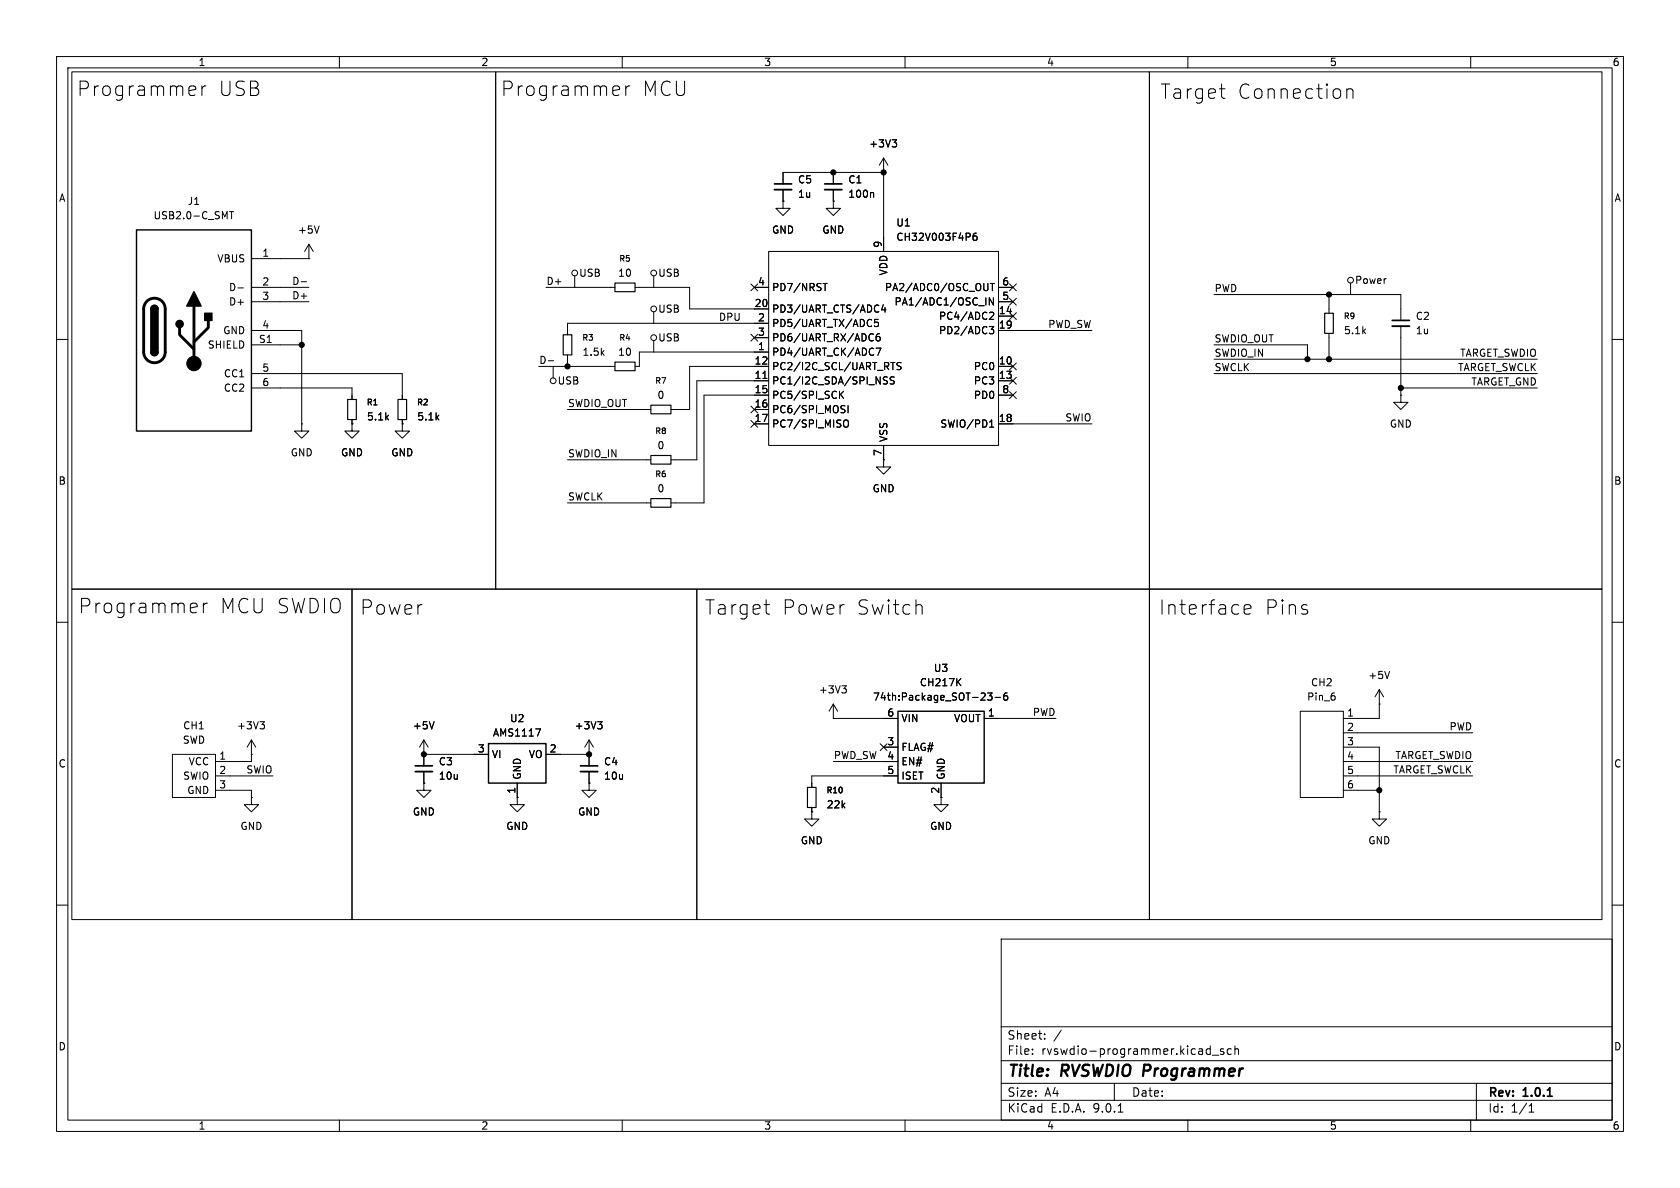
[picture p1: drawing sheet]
<svg xmlns="http://www.w3.org/2000/svg" width="297mm" height="210mm" viewBox="0 0 297 210" stroke-linecap="round" stroke-linejoin="round" font-family="sans-serif">
<g fill="none" stroke="#000" stroke-width=".18">
<path d="M10 10h277v190h-277zM12 12h273v186h-273zM12.7 12.7h74.9v91.4h-74.9zM34.2 15.2l.3 .1 .1 .5-1.2 .2M34.5 16.8l-.3 .1M35.7 15.2v1.7M36.4 15.2a.65 .65 0 0 0-.7 .5M60 10v2M87.6 12.7h115.6v91.4h-115.6zM109.2 15.2l.2 .1 .1 .5-1.2 .2M109.4 16.8l-.2 .1M110 10v2"/>
<path d="M110.6 15.2v1.7M111.4 15.2a.65 .65 0 0 0-.8 .5M160 10v2M203.2 12.7h80v91.4h-80zM210 10v2M215.6 15.7h1M216.3 17.4h.3M238.1 15.9a.63 .63 0 0 1 1.1 .2v1.3M238.1 15.7v1.7M260 10v2M40.6 37.4h.7M40.9 37.4v1.3"/>
<path d="M56.4 39.9l-.4 1.3M138.4 35.6v1.2h1.3l-1.3 1.3-1.2-1.3h1.2M138.4 35.6h.1M138.4 33.5v2.1M147.3 35.6v1.2h1.3l-1.3 1.3-1.3-1.3h1.3M147.3 35.6h.1M147.3 30.5v2M147.3 33.5v2.1M154.3 34l.1 .2v.7M156.2 30.5h.1M156.2 27.9v16.6M156.2 30.5h-17.8v2"/>
<path d="M156.2 27.9l-.8 1.3M156.2 27.9l.8 1.3M157.7 24.7h.8l-.4 .5M158.3 25.2l.2 .2v.3l-.2 .3M42.1 50.9h.9M44.4 50.8h10.2M44.4 53.3h10.2M44.4 58.4h8.9v16.5M44.4 45.7h10.2M53.2 49.8h1M54.6 45.7h.1M54.6 43.2l-.8 1.3"/>
<path d="M54.6 43.2l.8 1.3M54.6 43.2v2.5M96.5 50.8h12.2M101.6 48.8v2M112.3 50.8h9.6v3.8h14M115.6 48.8v2M115.6 55.1v2.1M132.7 50.2l1.3 1.2M132.7 59.1l1.3 1.2M133.3 50.8h2.6M133.3 59.7h2.6M134 50.2l-1.3 1.2"/>
<path d="M134 59.1l-1.3 1.2M135.9 44.5h40.6v34.2h-40.6zM135.9 57.2h-35.6v2M145.5 50.1h.7M145.9 50.1v1.3M154.3 59.1h.1M155.2 56.5h-.6v.6l.2-.2 .4 .1 .1 .2-.1 .4-.1 .1-.5-.1M155.5 59l-.4 .1a.86 .86 0 0 0 0 1.2l.4-.2 .1-.4-.2-.2h-.4l-.1 .2M156.2 53.9l-.3 .9h.7M156.5 54.3v.9M172.6 41.2l-.3 .1a.86 .86 0 0 0 0 1.2l.4-.1v-.5l-.2-.2-.4 .1-.1 .1M174.3 52.6v1.3"/>
<path d="M174.7 50.1v1l-.2 .2M174.9 57.7h.8l-.4 .5 .3 .1 .1 .5-.3 .2h-.3M175 55.3l.4-.1 .3 .4-.8 .9h.8M175.1 50.1h.7M175.4 50.1v1.3M175.6 52.6v1.3l-.7-1.3v1.3M176.5 50.8h2.6M176.5 53.3h2.6M176.5 55.9h2.6M176.5 58.4h16.5M178.5 50.2l1.2 1.2M178.5 55.3l1.2 1.2"/>
<path d="M178.5 52.7l1.2 1.2M179.7 50.2l-1.2 1.2M179.7 55.3l-1.2 1.2M179.7 52.7l-1.2 1.2M214.6 52.1h33v4.5M234.9 52.1v3.3M234.9 58.9v4.6M238.8 50v2.1M247.6 57.7v12.2M10 60h2M44.4 61h8.9M44.4 66h26.7v4.6"/>
<path d="M44.4 68.6h17.8v2M53.3 74.9v1.3h1.3l-1.3 1.3-1.2-1.3h1.2M53.3 74.9h.1M62.2 74.9v1.3h1.3l-1.3 1.3-1.2-1.3h1.2M62.2 74.9h.1M62.2 74.2v.7M71.1 74.9v1.3h1.3l-1.3 1.3-1.3-1.3h1.3M71.1 74.9h.1M71.1 74.2v.7M95.2 64.8h13.5M96.9 63.8h1M97.8 64.8v2"/>
<path d="M100.3 72.4h14.8M100.3 62.7v2.1M115.6 60.2v2M132.7 74.3l1.3 1.2M132.7 71.8l1.3 1.2M133.3 72.4h2.6M133.3 74.9h2.6M134 74.3l-1.3 1.2M134 71.8l-1.3 1.2M134.9 66.9h.7M135.9 67.3h-12.7v14h-4.6M135.9 62.2h-22.9v2.6h-.7"/>
<path d="M135.9 64.8h-14v7.6h-3.3M135.9 69.9h-11.4v19h-5.9M148.6 69.7l.5 .7M148.9 71.7l.5 .1M149.1 69.2l-.7 .7M149.1 72.4l.3 .2-.3 .4M149.2 74.4l.2-.2a.43 .43 0 0 1 .6 .5v.4a.43 .43 0 0 1-.3 .4 .43 .43 0 0 1-.5-.2M149.9 71.7v1.3M154.2 61.5l.3 .2M154.4 60.1l-.1 .1M154.5 62.7l-.3 .1M154.9 61.5h.8l-.5 1.3"/>
<path d="M156.2 67l.7 .5-.3 .4-.4-.1M156.2 78.7v2.6M156.9 66.7l-.5-.1-.2 .3M157.5 64.1h.7M158.1 66.7l-.5-.1-.2 .1v.4l.6 .2 .1 .3-.3 .3-.4-.1M159.3 64.1h-.5l-.2 .1v.4l.6 .2 .1 .3-.2 .2h-.5M175 75.5h.7M175 74.6l.3-.4v1.3M176.5 64.8h2.6M176.5 67.3h2.6M176.5 69.9h2.6M176.5 74.9h16.5"/>
<path d="M178.5 69.2l1.2 1.3M178.5 66.7l1.2 1.2M178.5 64.2l1.2 1.2M179.7 69.2l-1.2 1.3M179.7 66.7l-1.2 1.2M179.7 64.2l-1.2 1.2M214.6 61h16.5v2.5M214.6 66h57.2M214.6 63.5h57.2M247.6 69.9v1.2h1.3l-1.3 1.3-1.2-1.3h1.2M247.6 69.9h.1M247.6 68.6h24.2"/>
<path d="M285 60h2M100.3 81.3h14.8M100.3 88.9h14.8M156.2 81.3v1.3h1.3l-1.3 1.2-1.3-1.2h1.3M156.2 81.3h.1M10 110h2M12.7 104.1h49.5v58.5h-49.5zM34.5 106.6l.2 .1 .2 .5-1.2 .3M34.7 108.2l-.2 .1M36 106.6v1.7M36.7 106.6a.65 .65 0 0 0-.7 .5M62.2 104.1h61v58.5h-61z"/>
<path d="M123.2 104.1h80v58.5h-80zM135.1 106.9h1M135.8 108.6h.3M162.3 106.9l.6 .1 .1 .2v1.4M169.9 120l-.7 .7M203.2 104.1h80v58.5h-80zM219.9 107.7l1.3-.2-.2-.5-.7-.1-.4 .3v1l.2 .3 .2 .1 .7-.1M245.7 118.7l-.5 1.3M285 110h2M30.5 133.4h7.6v7.6h-7.6zM38.1 139.7h6.3v1.3M38.1 137.2h10.2"/>
<path d="M44.4 133.4h.1M44.4 130.8l-.7 1.3M44.4 130.8l.8 1.3M44.4 130.8v3.8h-6.3M46 127.6h.7l-.4 .5M46.5 128.1l.2 .2v.3l-.2 .2M74.9 138.4v1.3h1.3l-1.3 1.3-1.2-1.3h1.2M74.9 138.4h.1M74.9 133.4h.1M74.9 133.4h11.5M74.9 130.8v4.6M74.9 136.4v2"/>
<path d="M74.9 130.8l-.7 1.3M74.9 130.8l.8 1.3M76.7 127.6l-.4 1.2M91.4 138.4v2.6M94.7 128.8h.9l-.6 1.3M96.5 133.4h7.6M104.1 138.4v1.3h1.3l-1.3 1.3-1.2-1.3h1.2M104.1 138.4h.1M104.1 133.4h.1M104.1 130.8v4.6M104.1 136.4v2M104.1 130.8l-.7 1.3"/>
<path d="M104.1 130.8l.8 1.3M105.7 127.6h.7l-.4 .5M106.2 128.1l.2 .2v.3l-.2 .2M147.3 127h.1M147.3 124.5v2.5M147.3 127h11.4M147.3 134.6h11.4M147.3 124.5l-.7 1.2M147.3 124.5l.8 1.2M148.8 121.2h.8l-.4 .5M149.4 121.7l.2 .3v.3l-.2 .2M155.6 131.5l1.2 1.2"/>
<path d="M156.2 132.1h2.5M156.8 131.5l-1.2 1.2M158.7 137.2h-15.2v2M166.4 138.4v3.8h1.2l-1.2 1.3-1.3-1.3h1.3M169.3 120.5l.6 .7M174 127h12.7M174.6 122.5h.8l-.4 .5 .3 .1v.5l-.2 .2-.5-.2M175.9 123.3h1M178 122.5l-.3 .1a.86 .86 0 0 0 0 1.2l.4-.2 .1-.4-.3-.2h-.2l-.3 .2M229.9 125.7h7.6v15.3h-7.6zM237.5 129.5h22.8M237.5 132.1h6.3v11.4"/>
<path d="M237.5 134.6h22.8M237.5 137.2h22.8M237.5 139.7h6.3M243.8 124.5h.1M243.8 121.9v5.1h-6.3M243.8 121.9l-.7 1.3M243.8 121.9l.8 1.3M44.4 141v1.2h1.3l-1.3 1.3-1.2-1.3h1.2M44.4 141h.1M91.4 141v1.2h1.3l-1.3 1.3-1.2-1.3h1.2M91.4 141h.1M143.5 143.5v1.3h1.3l-1.3 1.3-1.3-1.3h1.3"/>
<path d="M143.5 143.5h.1M143.5 142.7v.8M243.8 143.5v1.3h1.3l-1.3 1.3-1.2-1.3h1.2M243.8 143.5h.1M10 160h2M177 166h108v32h-108zM285 160h2M60 198v2M110 198v2M160 198v2M177 194.5h108M177 191.5h108"/>
<path d="M177 187.5h108M177 181.5h108M182.5 186.3v.1M182.5 185.5v.1M184.7 183.6v.1M184.7 182.8v.1M187.6 182.1l-1.3 2M197 191.5v3M197.7 196.6h.8M210 198v2M213.5 185.4l.5 .1M214 184.9v1.5"/>
<path d="M214 186.3l-.5 .1M214.3 186.5h1.2M216.3 185.5l-.3-.1-.3 .2 .1 .2 .5 .2v.3h-.6M217.7 185.5l-.5-.1-.2 .3v.4l.1 .2h.6M218.3 185.5l.2-.1 .4 .1 .1 .9M218.3 184.9v1.5M260 198v2M261 191.5v6.5M270.3 196.6h.9M270.3 195.5l.4-.4v1.5"/>
<circle cx="101.6" cy="48.3" r=".51"/>
<circle cx="115.6" cy="54.6" r=".51"/>
<circle cx="115.6" cy="59.7" r=".51"/>
<circle cx="115.6" cy="48.3" r=".51"/>
<circle cx="238.8" cy="49.5" r=".51"/>
<circle cx="97.8" cy="67.3" r=".51"/>
</g>
<path d="M136.9 32.5h3.1M145.8 32.5h3M246.1 56.6h3.1M73.4 135.4h3.1M102.6 135.4h3.1M273.6 193.8h.8" fill="none" stroke="#000" stroke-width=".3"/>
<path d="M99.6 59.2h1.5v3.5h-1.5zM108.7 50h3.6v1.6h-3.6zM234.2 55.4h1.5v3.5h-1.5zM61.5 70.6h1.5v3.6h-1.5zM70.4 70.6h1.5v3.6h-1.5zM108.7 64h3.6v1.5h-3.6zM115.1 71.6h3.5v1.6h-3.5zM115.1 80.5h3.5v1.5h-3.5zM115.1 88.1h3.5v1.6h-3.5zM142.7 139.2h1.6v3.5h-1.6z" fill="none" stroke="#000" stroke-width=".2"/>
<path d="M136.9 33.5h3.1M145.8 33.5h3M246.1 57.7h3.1M73.4 136.4h3.1M102.6 136.4h3.1" fill="none" stroke="#000" stroke-width=".33"/>
<path d="M24.1 40.6h20.3v35.6h-20.3zM26.7 54.6a.64 .64 0 0 1 .6-.6 .64 .64 0 0 1 .6 .6M26.7 62.2a.64 .64 0 0 0 .6 .7 .64 .64 0 0 0 .6-.7M86.4 131.4h10.1v7h-10.1zM158.7 125.7h15.3v12.7h-15.3z" fill="none" stroke="#000" stroke-width=".25"/>
<path d="M26 53.3a1.9 1.9 0 0 1 2-.4 1.9 1.9 0 0 1 1.2 1.7v7.6a1.91 1.91 0 0 1-1.9 1.9 1.91 1.91 0 0 1-1.9-1.9v-7.7l.2-.7zM31.7 57.9v1.3l2.6 2.5M34.3 54.1v10.2M36.8 56.6v1.3l-2.5 2.6" fill="none" stroke="#000" stroke-width=".51"/>
<g fill="#000" stroke="#000" stroke-width=".25">
<path d="M26.9 54.2a.64 .64 0 0 1 .6-.2 .64 .64 0 0 1 .4 .6h-1.2zM34.3 51.6l1.3 2.5h-2.6zM36.2 55.4h1.3v1.2h-1.3zM26.7 54.6h1.2v7.6h-1.2zM26.7 62.2h1.2a.64 .64 0 0 1-.6 .7 .64 .64 0 0 1-.6-.7z"/>
<circle cx="31.7" cy="57.3" r=".63"/>
</g>
<g fill="#000" stroke="#000" stroke-width=".18">
<circle cx="147.3" cy="30.5" r=".46"/>
<circle cx="156.2" cy="30.5" r=".46"/>
<circle cx="234.9" cy="52.1" r=".46"/>
<circle cx="34.3" cy="64.3" r="1.27"/>
<circle cx="53.3" cy="61" r=".46"/>
<circle cx="100.3" cy="64.8" r=".46"/>
<circle cx="231.1" cy="63.5" r=".46"/>
<circle cx="234.9" cy="63.5" r=".46"/>
<circle cx="247.6" cy="68.6" r=".46"/>
<circle cx="74.9" cy="133.4" r=".46"/>
<circle cx="104.1" cy="133.4" r=".46"/>
<circle cx="243.8" cy="139.7" r=".46"/>
</g>
<g font-size="3.5">
<text x="13.5" y="17.2">Programmer</text>
<text x="38.4" y="17.2">USB</text>
<text x="88.4" y="17.2">Programmer</text>
<text x="113.4" y="17.2">MCU</text>
<text x="205" y="17.7">Target</text>
<text x="218.6" y="17.7">Connection</text>
<text x="13.7" y="108.7">Programmer</text>
<text x="38.7" y="108.7">MCU SWDIO</text>
<text x="63.5" y="108.9">Power</text>
<text x="124.5" y="108.9">Target</text>
<text x="138.1" y="108.9">Power</text>
<text x="151.2" y="108.9">Switch</text>
<text x="204.7" y="108.9">Interface</text>
<text x="223.4" y="108.9">Pins</text>
</g>
<g font-size="2.8">
<text x="178" y="190.9">Title:</text>
<text x="187.7" y="190.9">RVSWDIO Programmer</text>
</g>
<g font-size="2.1">
<text x="178" y="184">Sheet:</text>
<text x="178" y="186.7">File:</text>
<text x="184.1" y="186.7">rvswdio-programmer.kicad_sch</text>
<text x="178" y="196.9">KiCad</text>
<text x="178" y="194.1">Size:</text>
<text x="184.7" y="194.1">A4</text>
<text x="185.7" y="196.9">E.D.A.</text>
<text x="193.3" y="196.9">9.0.1</text>
<text x="200" y="194.1">Date:</text>
<text x="263" y="194.3">Rev:</text>
<text x="263" y="196.9">Id:</text>
<text x="267.1" y="196.9">1/1</text>
<text x="269.4" y="194.3">1.0.1</text>
</g>
<g font-size="1.8">
<text x="35" y="11.9">1</text>
<text x="85" y="11.9">2</text>
<text x="135" y="11.9">3</text>
<text x="185" y="11.9">4</text>
<text x="235" y="11.9">5</text>
<text x="285" y="11.9">6</text>
<text x="153.6" y="26.3">+3V3</text>
<text x="10.3" y="35.9">A</text>
<text x="141" y="32.6">C5</text>
<text x="141" y="35.2">1u</text>
<text x="149.9" y="32.6">C1</text>
<text x="149.9" y="35.2">100n</text>
<text x="285.3" y="35.9">A</text>
<text x="27.1" y="39">USB2.0-C_SMT</text>
<text x="33.1" y="36.4">J1</text>
<text x="52.6" y="41.5">+5V</text>
<text x="136.4" y="41.5">GND</text>
<text x="145.3" y="41.5">GND</text>
<text x="158.4" y="40.2">U1</text>
<text x="38.3" y="46.6">VBUS</text>
<text x="46.3" y="45.5">1</text>
<text x="156" y="43.9" transform="rotate(-90 156 43.9)">9</text>
<text x="158.4" y="42.8">CH32V003F4P6</text>
<text x="40.4" y="51.7">D-</text>
<text x="46.3" y="50.5">2</text>
<text x="46.3" y="53.1">3</text>
<text x="51.6" y="53">D+</text>
<text x="51.6" y="50.5">D-</text>
<text x="96.5" y="50.5">D+</text>
<text x="102.3" y="49.1">USB</text>
<text x="109.2" y="49.1">10</text>
<text x="116.3" y="49.1">USB</text>
<text x="133.9" y="50.5">4</text>
<text x="136.4" y="51.7">PD7/NRST</text>
<text x="156.3" y="51.7">PA2/ADC0/OSC_OUT</text>
<text x="157.1" y="48.8" transform="rotate(-90 157.1 48.8)">VDD</text>
<text x="177.1" y="50.5">6</text>
<text x="177.1" y="53.1">5</text>
<text x="214.6" y="51.7">PWD</text>
<text x="239.5" y="50.4">Power</text>
<text x="39.4" y="59.3">GND</text>
<text x="40.4" y="54.2">D+</text>
<text x="46.3" y="58.2">4</text>
<text x="116.3" y="55.5">USB</text>
<text x="127" y="56.8">DPU</text>
<text x="133.3" y="54.4">20</text>
<text x="133.9" y="56.9">2</text>
<text x="133.9" y="59.4">3</text>
<text x="136.4" y="55.5">PD3/UART_CTS/ADC4</text>
<text x="136.4" y="58">PD5/UART_TX/ADC5</text>
<text x="158" y="54.2">PA1/ADC1/OSC_IN</text>
<text x="165.9" y="56.7">PC4/ADC2</text>
<text x="165.9" y="59.3">PD2/ADC3</text>
<text x="176.5" y="55.6">14</text>
<text x="176.5" y="58.2">19</text>
<text x="185.2" y="58.1">PWD_SW</text>
<text x="237.5" y="59.3">5.1k</text>
<text x="250.2" y="56.7">C2</text>
<text x="250.2" y="59.3">1u</text>
<text x="36.6" y="61.8">SHIELD</text>
<text x="45.7" y="60.7">S1</text>
<text x="46.3" y="65.8">5</text>
<text x="95.2" y="64.4">D-</text>
<text x="102.9" y="63.1">1.5k</text>
<text x="109.2" y="63.1">10</text>
<text x="116.3" y="60.6">USB</text>
<text x="133.3" y="64.5">12</text>
<text x="133.9" y="62">1</text>
<text x="136.4" y="60.6">PD6/UART_RX/ADC6</text>
<text x="136.4" y="63.1">PD4/UART_CK/ADC7</text>
<text x="136.4" y="65.6">PC2/I2C_SCL/UART_RTS</text>
<text x="172.1" y="65.6">PC0</text>
<text x="176.5" y="64.5">10</text>
<text x="214.6" y="63.2">SWDIO_IN</text>
<text x="214.6" y="65.7">SWCLK</text>
<text x="214.6" y="60.6">SWDIO_OUT</text>
<text x="257.7" y="65.7">TARGET_SWCLK</text>
<text x="258" y="63.2">TARGET_SWDIO</text>
<text x="39.5" y="66.9">CC1</text>
<text x="39.5" y="69.4">CC2</text>
<text x="46.3" y="68.3">6</text>
<text x="98.5" y="68.2">USB</text>
<text x="116.1" y="70.7">0</text>
<text x="133.3" y="67.1">11</text>
<text x="133.3" y="69.6">15</text>
<text x="136.4" y="68.2">PC1/I2C_SDA/SPI_NSS</text>
<text x="136.4" y="70.7">PC5/SPI_SCK</text>
<text x="172.1" y="68.2">PC3</text>
<text x="172.1" y="70.7">PD0</text>
<text x="176.5" y="67.1">13</text>
<text x="177.1" y="69.6">8</text>
<text x="260" y="68.2">TARGET_GND</text>
<text x="64.8" y="74.5">5.1k</text>
<text x="73.7" y="74.5">5.1k</text>
<text x="100.3" y="72">SWDIO_OUT</text>
<text x="133.3" y="72.1">16</text>
<text x="133.3" y="74.7">17</text>
<text x="136.4" y="73.3">PC6/SPI_MOSI</text>
<text x="136.4" y="75.8">PC7/SPI_MISO</text>
<text x="166.1" y="75.8">SWIO/PD1</text>
<text x="176.5" y="74.7">18</text>
<text x="188.2" y="74.6">SWIO</text>
<text x="245.6" y="75.8">GND</text>
<text x="51.3" y="80.9">GND</text>
<text x="60.2" y="80.9">GND</text>
<text x="69.1" y="80.9">GND</text>
<text x="100.3" y="80.9">SWDIO_IN</text>
<text x="116.1" y="79.6">0</text>
<text x="156" y="80.7" transform="rotate(-90 156 80.7)">7</text>
<text x="157.1" y="78.2" transform="rotate(-90 157.1 78.2)">VSS</text>
<text x="10.3" y="85.9">B</text>
<text x="100.3" y="88.6">SWCLK</text>
<text x="116.1" y="87.2">0</text>
<text x="154.2" y="87.2">GND</text>
<text x="285.3" y="85.9">B</text>
<text x="165" y="119">U3</text>
<text x="144.7" y="122.8">+3V3</text>
<text x="154.2" y="124.1">74th:Package_SOT-23-6</text>
<text x="162.5" y="121.5">CH217K</text>
<text x="231" y="124.1">Pin_6</text>
<text x="231.7" y="121.5">CH2</text>
<text x="241.8" y="120.2">+5V</text>
<text x="32.2" y="131.7">SWD</text>
<text x="32.3" y="129.1">CH1</text>
<text x="41.8" y="129.1">+3V3</text>
<text x="72.9" y="129.1">+5V</text>
<text x="87" y="130.4">AMS1117</text>
<text x="90.1" y="127.9">U2</text>
<text x="101.5" y="129.1">+3V3</text>
<text x="156.8" y="126.7">6</text>
<text x="156.8" y="131.8">3</text>
<text x="159.3" y="127.9">VIN</text>
<text x="168.6" y="127.9">VOUT</text>
<text x="174.6" y="126.7">1</text>
<text x="182.5" y="126.7">PWD</text>
<text x="238.1" y="126.7">1</text>
<text x="238.1" y="129.3">2</text>
<text x="238.1" y="131.8">3</text>
<text x="256.2" y="129.2">PWD</text>
<text x="10.3" y="135.9">C</text>
<text x="33.3" y="135.5">VCC</text>
<text x="38.7" y="134.4">1</text>
<text x="38.7" y="136.9">2</text>
<text x="43.5" y="136.8">SWIO</text>
<text x="77.5" y="135.5">C3</text>
<text x="84.4" y="133.1">3</text>
<text x="86.9" y="134.2">VI</text>
<text x="92.3" y="137.9" transform="rotate(-90 92.3 137.9)">GND</text>
<text x="93.4" y="134.2">VO</text>
<text x="97.1" y="133.1">2</text>
<text x="106.7" y="135.5">C4</text>
<text x="147.3" y="134.3">PWD_SW</text>
<text x="156.8" y="134.4">4</text>
<text x="156.8" y="136.9">5</text>
<text x="159.3" y="132.9">FLAG#</text>
<text x="159.3" y="135.5">EN#</text>
<text x="167.2" y="137.9" transform="rotate(-90 167.2 137.9)">GND</text>
<text x="238.1" y="134.4">4</text>
<text x="238.1" y="136.9">5</text>
<text x="246.2" y="136.8">TARGET_SWCLK</text>
<text x="246.6" y="134.3">TARGET_SWDIO</text>
<text x="285.3" y="135.9">C</text>
<text x="32.3" y="138">SWIO</text>
<text x="33" y="140.6">GND</text>
<text x="38.7" y="139.4">3</text>
<text x="77.5" y="138">10u</text>
<text x="91.2" y="140.4" transform="rotate(-90 91.2 140.4)">1</text>
<text x="106.7" y="138">10u</text>
<text x="146.1" y="143.1">22k</text>
<text x="159.3" y="138">ISET</text>
<text x="166.1" y="140.4" transform="rotate(-90 166.1 140.4)">2</text>
<text x="238.1" y="139.4">6</text>
<text x="42.4" y="146.9">GND</text>
<text x="72.9" y="144.4">GND</text>
<text x="89.4" y="146.9">GND</text>
<text x="102.1" y="144.4">GND</text>
<text x="141.5" y="149.5">GND</text>
<text x="164.3" y="146.9">GND</text>
<text x="241.8" y="149.5">GND</text>
<text x="10.3" y="185.9">D</text>
<text x="285.3" y="185.9">D</text>
<text x="35" y="199.9">1</text>
<text x="85" y="199.9">2</text>
<text x="135" y="199.9">3</text>
<text x="185" y="199.9">4</text>
<text x="235" y="199.9">5</text>
<text x="285" y="199.9">6</text>
</g>
<g font-size="1.4">
<text x="109.4" y="46.5">R5</text>
<text x="237.5" y="56.6">R9</text>
<text x="102.8" y="60.4">R3</text>
<text x="109.4" y="60.4">R4</text>
<text x="64.7" y="71.9">R1</text>
<text x="73.6" y="71.9">R2</text>
<text x="115.7" y="68">R7</text>
<text x="115.7" y="76.9">R8</text>
<text x="115.7" y="84.6">R6</text>
<text x="146" y="140.4">R10</text>
</g>
</svg>
